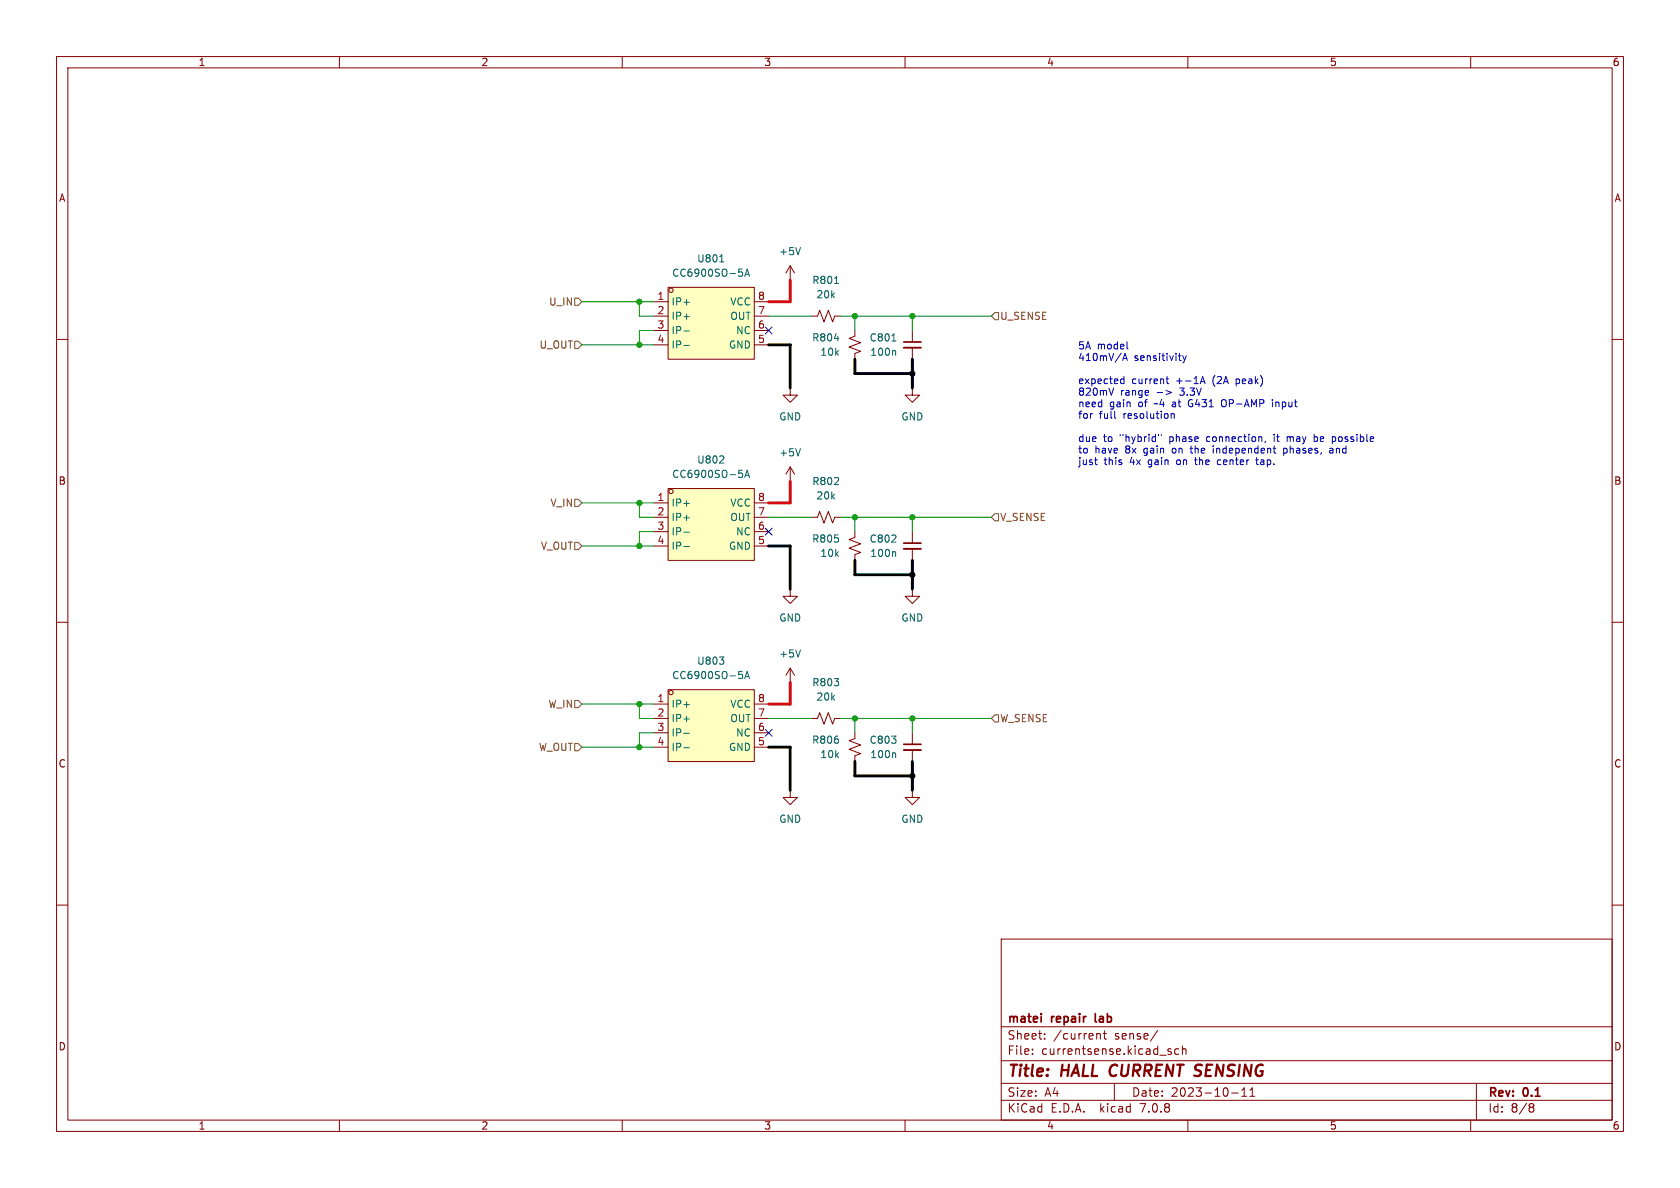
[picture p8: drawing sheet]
<svg xmlns="http://www.w3.org/2000/svg" width="297mm" height="210mm" viewBox="0 0 297 210" stroke-linecap="round" stroke-linejoin="round" font-family="sans-serif">
<g fill="none" stroke="#840000" stroke-width=".18">
<path d="M10 10h277v190h-277zM12 12h273v186h-273zM60 10v2M110 10v2M160 10v2M210 10v2M260 10v2M10 60h2M115.6 55.9h2.5M115.6 53.3h2.5M115.6 58.4h2.5M118.1 50.8h15.2v12.7h-15.2z"/>
<path d="M133.3 55.9h2.6M133.3 53.3h2.6M133.3 58.4h2.6M139.7 47v2.5M139.7 47l-.8 1.3M139.7 47l.8 1.3M143.5 55.9h1l.4-1 .8 2 .7-2 .8 2 .4-1h1M151.1 58.4v1l-1 .4 2 .8-2 .7 2 .8-1 .4v1M161.3 58.4v2.1M285 60h2M115.6 61h2.5M133.3 61h2.6"/>
<path d="M139.7 68.6v1.3h1.3l-1.3 1.2-1.3-1.2h1.3M161.3 68.6v1.3h1.3l-1.3 1.2-1.3-1.2h1.3M161.3 61.5v2M115.6 91.4h2.5M115.6 88.9h2.5M115.6 94h2.5M115.6 96.5h2.5M118.1 86.4h15.2v12.7h-15.2zM133.3 91.4h2.6M133.3 88.9h2.6M133.3 94h2.6M133.3 96.5h2.6"/>
<path d="M139.7 82.6v2.5M139.7 82.6l-.8 1.2M139.7 82.6l.8 1.2M143.5 91.4h1l.4-1 .8 2.1 .7-2.1 .8 2.1 .4-1.1h1M151.1 94v1l-1 .4 2 .7-2 .8 2 .8-1 .3v1.1M161.3 94v2M161.3 97v2.1M10 110h2M139.7 104.1v1.3h1.3l-1.3 1.3-1.3-1.3h1.3M139.7 118.1l-.8 1.3M139.7 118.1v2.6M139.7 118.1l.8 1.3"/>
<path d="M161.3 104.1v1.3h1.3l-1.3 1.3-1.3-1.3h1.3M285 110h2M115.6 127h2.5M115.6 124.5h2.5M115.6 129.5h2.5M115.6 132.1h2.5M118.1 121.9h15.2v12.7h-15.2zM133.3 127h2.6M133.3 124.5h2.6M133.3 129.5h2.6M133.3 132.1h2.6M139.7 139.7v1.3h1.3l-1.3 1.2-1.3-1.2h1.3"/>
<path d="M143.5 127h1l.4-1 .8 2 .7-2 .8 2 .4-1h1M151.1 129.5v1.1l-1 .3 2 .8-2 .8 2 .7-1 .4v1M161.3 139.7v1.3h1.3l-1.3 1.2-1.3-1.2h1.3M161.3 129.5v2.1M161.3 132.6v2M10 160h2M285 160h2M177 166h108v32h-108zM60 198v2M110 198v2M160 198v2M177 194.5h108"/>
<path d="M177 191.5h108M177 187.5h108M177 181.5h108M182.5 186.3v.1M182.5 185.5v.1M184.7 183.6v.1M184.7 182.8v.1M194 182.8h.5v.9M195 182.7h.6M195.2 182.2v1.3l.4 .2M197 191.5v3M204.7 182.1l-1.3 2"/>
<path d="M206.5 185.8l.5 .2 .1 .1-.1 .2-.4 .1M206.5 185.5h.5M208.4 185.5l-.4-.1-.3 .3v.4l.1 .2h.6M209 185.5l.2-.1 .4 .1 .1 .9M209 184.9v1.5M210 198v2M217.7 193.2h1.2M219.5 193.8h.9M219.5 192.7l.5-.4v1.5M221 193.8h.8M221 192.7l.4-.4v1.5M260 198v2"/>
<path d="M261 191.5v6.5M270.6 195.1h.3l.3 .3-.3 .3M270.6 195.7h.3M270.9 195.7l.2 .2 .1 .4-.3 .3h-.3"/>
<circle cx="118.6" cy="51.3" r=".38"/>
<circle cx="118.6" cy="86.9" r=".38"/>
<circle cx="118.6" cy="122.4" r=".38"/>
</g>
<path d="M159.8 60.5h3M159.8 96h3M159.8 131.6h3M184.1 179.2v.1M184.1 179.7v1M193.6 179.2l.1 1.4" fill="none" stroke="#840000" stroke-width=".3"/>
<path d="M159.8 61.5h3M159.8 97h3M159.8 132.6h3" fill="none" stroke="#840000" stroke-width=".33"/>
<g fill="none" stroke="#006464" stroke-width=".18">
<path d="M120.9 58.5h1M127.2 46.3h.8M130.6 47.6h.6M131.1 48.1l.2 .2v.3l-.2 .2M131.7 48.8l.4-1.2 .4 1.2M131.8 48.5h.6M141.5 43.8l-.4 1.2M147.5 59.8h.8M147.5 50.1h.8M120.9 61.1h1M141.5 79.3l-.4 1.3M157.7 60.3h.7"/>
<path d="M158.2 62l.1 .2v.6M120.9 94.1h1M120.9 96.6h1M127.2 81.9h.8M127.9 80.7v.4M130.6 83.1h.6M131.1 83.6l.2 .3v.3l-.2 .2M131.7 84.4l.4-1.3 .4 1.3M131.8 84h.6M158.2 97.5l.1 .2v.7M127.2 116.1h.8l-.5 .5M127.9 116.8v.5"/>
<path d="M130.6 118.7h.6M131.1 119.2l.2 .2v.3l-.2 .3M131.7 120l.4-1.3 .4 1.3M131.8 119.6h.6M141.5 114.9l-.4 1.2M120.9 129.6h1M120.9 132.2h1M158.2 133.1l.1 .2v.6"/>
</g>
<g fill="#ffffc2" stroke="#ffffc2" stroke-width=".18">
<path d="M118.1 121.9h15.2v12.7h-15.2z"/>
<path d="M118.1 50.8h15.2v12.7h-15.2z"/>
<path d="M118.1 86.4h15.2v12.7h-15.2z"/>
</g>
<path d="M101.6 52.7h.6l.7 .6-.7 .7h-.6zM175.3 55.9l.6-.7h.6v1.3h-.6zM101.6 60.3h.6l.7 .7-.7 .6h-.6zM101.6 88.3h.6l.7 .6-.7 .6h-.6zM101.6 95.9h.6l.7 .6-.7 .7h-.6zM175.9 90.8h.6v1.3h-.6l-.6-.7zM101.6 123.8h.6l.7 .7-.7 .6h-.6zM101.6 131.4h.6l.7 .7-.7 .6h-.6zM175.9 126.4h.6v1.2h-.6l-.6-.6z" fill="none" stroke="#725600" stroke-width=".18"/>
<g fill="none" stroke="#0000c2" stroke-width=".18">
<path d="M196.9 68.6l-.4 1.3M197.1 73.8l.2 .2M198.2 67.7l.1 .1h.4M198.5 63.7l.4-1.2 .4 1.2M198.6 63.4h.6M198.7 66.6v1.2M198.7 67h-.4l-.1 .1M199.2 61.5l.2 .2M204.6 69.4h.9M204.8 76.8v.2M205.3 76.8v.2M206.1 69l1 .4-1 .3"/>
<path d="M206.1 67h.5M206.3 66.6v1l.3 .2M207 73.1v.9M207 73.2l.2-.1 .3 .1 .1 .8M208.3 62.9h.5M208.7 63.7h.1M209.1 62.9l.3 .8M209.4 63.7l-.3 .5M209.7 62.9l-.3 .8M210.3 70.7l-.2 .5 .2 .7M210.4 79.2h.5M210.6 78.8v1.2"/>
<path d="M212.2 67.8l.4-1.2 .4 1.2M212.3 67.5h.6M214.5 79.2v.9M216.5 70.6a.43 .43 0 0 0-.6 .5v.4a.43 .43 0 0 0 .6 .4M223.7 78l-.1 .2M225 70.6v.2M225 71.1v.8M225.3 76.8v.1M225.3 77.2v.8M226.9 79.3l.4-.1 .2 .2M226.9 79.2v1.3M227.5 80l-.2 .1-.4-.1"/>
<path d="M227.6 77.2v.8M227.9 77.2l-.3 .1M232.3 77.3l.4-.1 .2 .1M232.3 76.8v1.2M232.9 77.9l-.2 .1h-.4M235.1 79.3h.5l.1 .8M235.7 77.2h.2l.2 .2v.5l-.4 .1M235.7 79.5l-.5 .1-.2 .2 .2 .3 .5-.1M193.5 81.3h.5M193.7 82.1h.3M211.2 81.3h.4M211.3 80.9l.1 1.2"/>
<path d="M215.7 81.3l-.4 .1-.1 .1 .1 .5 .4 .1M222 81.3h.5M222.2 80.9v1.1l.3 .1"/>
</g>
<g fill="none" stroke="#009600" stroke-width=".18">
<path d="M102.9 53.3h12.7M113 53.3v2.6h2.6M115.6 58.4h-2.6v2.6M135.9 55.9h7.6M148.6 55.9h26.7M151.1 55.9v2.5M161.3 55.9v2.5M102.9 61h12.7M102.9 88.9h12.7M102.9 96.5h12.7M113 88.9v2.5h2.6M115.6 94h-2.6v2.5"/>
<path d="M135.9 91.4h7.6M148.6 91.4h26.7M151.1 91.4v2.6M161.3 91.4v2.6M102.9 124.5h12.7M102.9 132.1h12.7M113 124.5v2.5h2.6M115.6 129.5h-2.6v2.6M135.9 127h7.6M148.6 127h26.7M151.1 127v2.5M161.3 127v2.5"/>
</g>
<path d="M135.9 61h3.8v7.6M151.1 63.5v2.5h10.2M161.3 63.5v5.1M135.9 96.5h3.8v7.6M151.1 99.1v2.5h10.2M161.3 99.1v5M135.9 132.1h3.8v7.6M151.1 134.6v2.6h10.2M161.3 134.6v5.1" fill="none" stroke="#000" stroke-width=".51"/>
<path d="M139.7 49.5v3.8h-3.8M139.7 85.1v3.8h-3.8M139.7 120.7v3.8h-3.8" fill="none" stroke="#ff000b" stroke-width=".51"/>
<path d="M135.3 57.8l1.2 1.2M136.5 57.8l-1.2 1.2M135.3 93.4l1.2 1.2M136.5 93.4l-1.2 1.2M135.3 128.9l1.2 1.2M136.5 128.9l-1.2 1.2" fill="none" stroke="#000084" stroke-width=".18"/>
<g fill="#000" stroke="#000" stroke-width=".18">
<circle cx="161.3" cy="66" r=".46"/>
<circle cx="161.3" cy="101.6" r=".46"/>
<circle cx="161.3" cy="137.2" r=".46"/>
</g>
<g fill="#009600" stroke="#009600" stroke-width=".18">
<circle cx="161.3" cy="91.4" r=".46"/>
<circle cx="151.1" cy="91.4" r=".46"/>
<circle cx="161.3" cy="55.9" r=".46"/>
<circle cx="151.1" cy="55.9" r=".46"/>
<circle cx="113" cy="124.5" r=".46"/>
<circle cx="113" cy="96.5" r=".46"/>
<circle cx="113" cy="132.1" r=".46"/>
<circle cx="113" cy="53.3" r=".46"/>
<circle cx="113" cy="61" r=".46"/>
<circle cx="113" cy="88.9" r=".46"/>
<circle cx="161.3" cy="127" r=".46"/>
<circle cx="151.1" cy="127" r=".46"/>
</g>
<g font-size="2.8" fill="#840000">
<text x="178" y="190.9">Title:</text>
<text x="187.7" y="190.9">HALL CURRENT SENSING</text>
</g>
<g font-size="2.1" fill="#840000">
<text x="178" y="184">Sheet:</text>
<text x="178" y="181.2">matei</text>
<text x="186" y="181.2">repair</text>
<text x="186.2" y="184">/current</text>
<text x="194.3" y="181.2">lab</text>
<text x="197.1" y="184">sense/</text>
<text x="178" y="186.7">File:</text>
<text x="184.1" y="186.7">currentsense.kicad_sch</text>
<text x="178" y="196.9">KiCad</text>
<text x="178" y="194.1">Size:</text>
<text x="184.7" y="194.1">A4</text>
<text x="185.7" y="196.9">E.D.A.</text>
<text x="194.6" y="196.9">kicad</text>
<text x="200" y="194.1">Date:</text>
<text x="201.8" y="196.9">7.0.8</text>
<text x="207" y="194.1">2023-10-11</text>
<text x="263" y="194.3">Rev:</text>
<text x="263" y="196.9">Id:</text>
<text x="267.1" y="196.9">8/8</text>
<text x="269.4" y="194.3">0.1</text>
</g>
<g font-size="1.8" fill="#840000">
<text x="35" y="11.9">1</text>
<text x="85" y="11.9">2</text>
<text x="135" y="11.9">3</text>
<text x="185" y="11.9">4</text>
<text x="235" y="11.9">5</text>
<text x="285" y="11.9">6</text>
<text x="10.3" y="35.9">A</text>
<text x="285.3" y="35.9">A</text>
<text x="10.3" y="85.9">B</text>
<text x="285.3" y="85.9">B</text>
<text x="10.3" y="135.9">C</text>
<text x="285.3" y="135.9">C</text>
<text x="10.3" y="185.9">D</text>
<text x="285.3" y="185.9">D</text>
<text x="35" y="199.9">1</text>
<text x="85" y="199.9">2</text>
<text x="135" y="199.9">3</text>
<text x="185" y="199.9">4</text>
<text x="235" y="199.9">5</text>
<text x="285" y="199.9">6</text>
</g>
<g font-size="1.8" fill="#006464">
<text x="123.1" y="46.6">U801</text>
<text x="137.7" y="45.3">+5V</text>
<text x="118.7" y="49.1">CC6900SO-5A</text>
<text x="143.5" y="50.4">R801</text>
<text x="144.2" y="52.9">20k</text>
<text x="118.6" y="54.2">IP+</text>
<text x="118.6" y="56.7">IP+</text>
<text x="118.6" y="59.3">IP-</text>
<text x="129" y="56.7">OUT</text>
<text x="129" y="54.2">VCC</text>
<text x="130" y="59.3">NC</text>
<text x="118.6" y="61.8">IP-</text>
<text x="128.8" y="61.8">GND</text>
<text x="143.5" y="60.6">R804</text>
<text x="144.9" y="63.1">10k</text>
<text x="153.6" y="60.6">C801</text>
<text x="153.8" y="63.1">100n</text>
<text x="137.7" y="74.5">GND</text>
<text x="159.3" y="74.5">GND</text>
<text x="123.1" y="82.1">U802</text>
<text x="137.7" y="80.9">+5V</text>
<text x="118.6" y="89.8">IP+</text>
<text x="118.7" y="84.7">CC6900SO-5A</text>
<text x="129" y="89.8">VCC</text>
<text x="143.5" y="86">R802</text>
<text x="144.2" y="88.5">20k</text>
<text x="118.6" y="92.3">IP+</text>
<text x="118.6" y="94.8">IP-</text>
<text x="129" y="92.3">OUT</text>
<text x="130" y="94.8">NC</text>
<text x="118.6" y="97.4">IP-</text>
<text x="128.8" y="97.4">GND</text>
<text x="143.5" y="96.1">R805</text>
<text x="144.9" y="98.7">10k</text>
<text x="153.6" y="96.1">C802</text>
<text x="153.8" y="98.7">100n</text>
<text x="137.7" y="110.1">GND</text>
<text x="159.3" y="110.1">GND</text>
<text x="123.1" y="117.7">U803</text>
<text x="137.7" y="116.4">+5V</text>
<text x="118.6" y="125.3">IP+</text>
<text x="118.7" y="120.2">CC6900SO-5A</text>
<text x="129" y="125.3">VCC</text>
<text x="143.5" y="121.5">R803</text>
<text x="144.2" y="124.1">20k</text>
<text x="118.6" y="127.9">IP+</text>
<text x="118.6" y="130.4">IP-</text>
<text x="129" y="127.9">OUT</text>
<text x="130" y="130.4">NC</text>
<text x="143.5" y="131.7">R806</text>
<text x="153.6" y="131.7">C803</text>
<text x="118.6" y="132.9">IP-</text>
<text x="128.8" y="132.9">GND</text>
<text x="144.9" y="134.2">10k</text>
<text x="153.8" y="134.2">100n</text>
<text x="137.7" y="145.6">GND</text>
<text x="159.3" y="145.6">GND</text>
</g>
<g font-size="1.8" fill="#a90000">
<text x="116.1" y="53.1">1</text>
<text x="133.9" y="53.1">8</text>
<text x="116.1" y="55.6">2</text>
<text x="116.1" y="58.2">3</text>
<text x="133.9" y="58.2">6</text>
<text x="133.9" y="55.6">7</text>
<text x="116.1" y="60.7">4</text>
<text x="133.9" y="60.7">5</text>
<text x="116.1" y="88.6">1</text>
<text x="133.9" y="88.6">8</text>
<text x="116.1" y="91.2">2</text>
<text x="116.1" y="93.7">3</text>
<text x="133.9" y="93.7">6</text>
<text x="133.9" y="91.2">7</text>
<text x="116.1" y="96.3">4</text>
<text x="133.9" y="96.3">5</text>
<text x="116.1" y="124.2">1</text>
<text x="133.9" y="124.2">8</text>
<text x="116.1" y="126.7">2</text>
<text x="116.1" y="129.3">3</text>
<text x="116.1" y="131.8">4</text>
<text x="133.9" y="131.8">5</text>
<text x="133.9" y="129.3">6</text>
<text x="133.9" y="126.7">7</text>
</g>
<g font-size="1.8" fill="#725600">
<text x="97" y="54.2">U_IN</text>
<text x="176.7" y="56.7">U_SENSE</text>
<text x="95.3" y="61.8">U_OUT</text>
<text x="97.2" y="89.8">V_IN</text>
<text x="176.7" y="92.3">V_SENSE</text>
<text x="95.5" y="97.4">V_OUT</text>
<text x="96.9" y="125.3">W_IN</text>
<text x="176.7" y="127.9">W_SENSE</text>
<text x="95.2" y="132.9">W_OUT</text>
</g>
<g font-size="1.8" fill="#0000c2">
<text x="190.5" y="61.9">5A</text>
<text x="190.5" y="63.9">410mV/A</text>
<text x="194" y="61.9">model</text>
<text x="200.5" y="63.9">sensitivity</text>
<text x="190.5" y="68">expected</text>
<text x="190.5" y="70">820mV</text>
<text x="198.1" y="70">range</text>
<text x="200.1" y="68">current</text>
<text x="208" y="68">+-1A</text>
<text x="208.9" y="70">3.3V</text>
<text x="214.6" y="68">(2A</text>
<text x="219" y="68">peak)</text>
<text x="190.5" y="72.1">need</text>
<text x="190.5" y="74.1">for</text>
<text x="194.3" y="74.1">full</text>
<text x="196.1" y="72.1">gain</text>
<text x="198.7" y="74.1">resolution</text>
<text x="201.4" y="72.1">of</text>
<text x="204.4" y="72.1">~4</text>
<text x="207.7" y="72.1">at</text>
<text x="210.7" y="72.1">G431</text>
<text x="216.8" y="72.1">OP-AMP</text>
<text x="226" y="72.1">input</text>
<text x="190.5" y="78.2">due</text>
<text x="190.5" y="80.3">to</text>
<text x="190.5" y="82.3">just</text>
<text x="193.5" y="80.3">have</text>
<text x="195.1" y="78.2">to</text>
<text x="195.2" y="82.3">this</text>
<text x="198.1" y="78.2">&quot;hybrid&quot;</text>
<text x="199.1" y="80.3">8x</text>
<text x="199.9" y="82.3">4x</text>
<text x="202.5" y="80.3">gain</text>
<text x="203.3" y="82.3">gain</text>
<text x="207" y="78.2">phase</text>
<text x="207.7" y="80.3">on</text>
<text x="208.5" y="82.3">on</text>
<text x="211.2" y="80.3">the</text>
<text x="212" y="82.3">the</text>
<text x="213.7" y="78.2">connection,</text>
<text x="215.3" y="80.3">independent</text>
<text x="216.1" y="82.3">center</text>
<text x="223.2" y="82.3">tap.</text>
<text x="225.9" y="78.2">it</text>
<text x="228" y="80.3">phases,</text>
<text x="228.4" y="78.2">may</text>
<text x="233.3" y="78.2">be</text>
<text x="236.3" y="80.3">and</text>
<text x="236.8" y="78.2">possible</text>
</g>
</svg>
